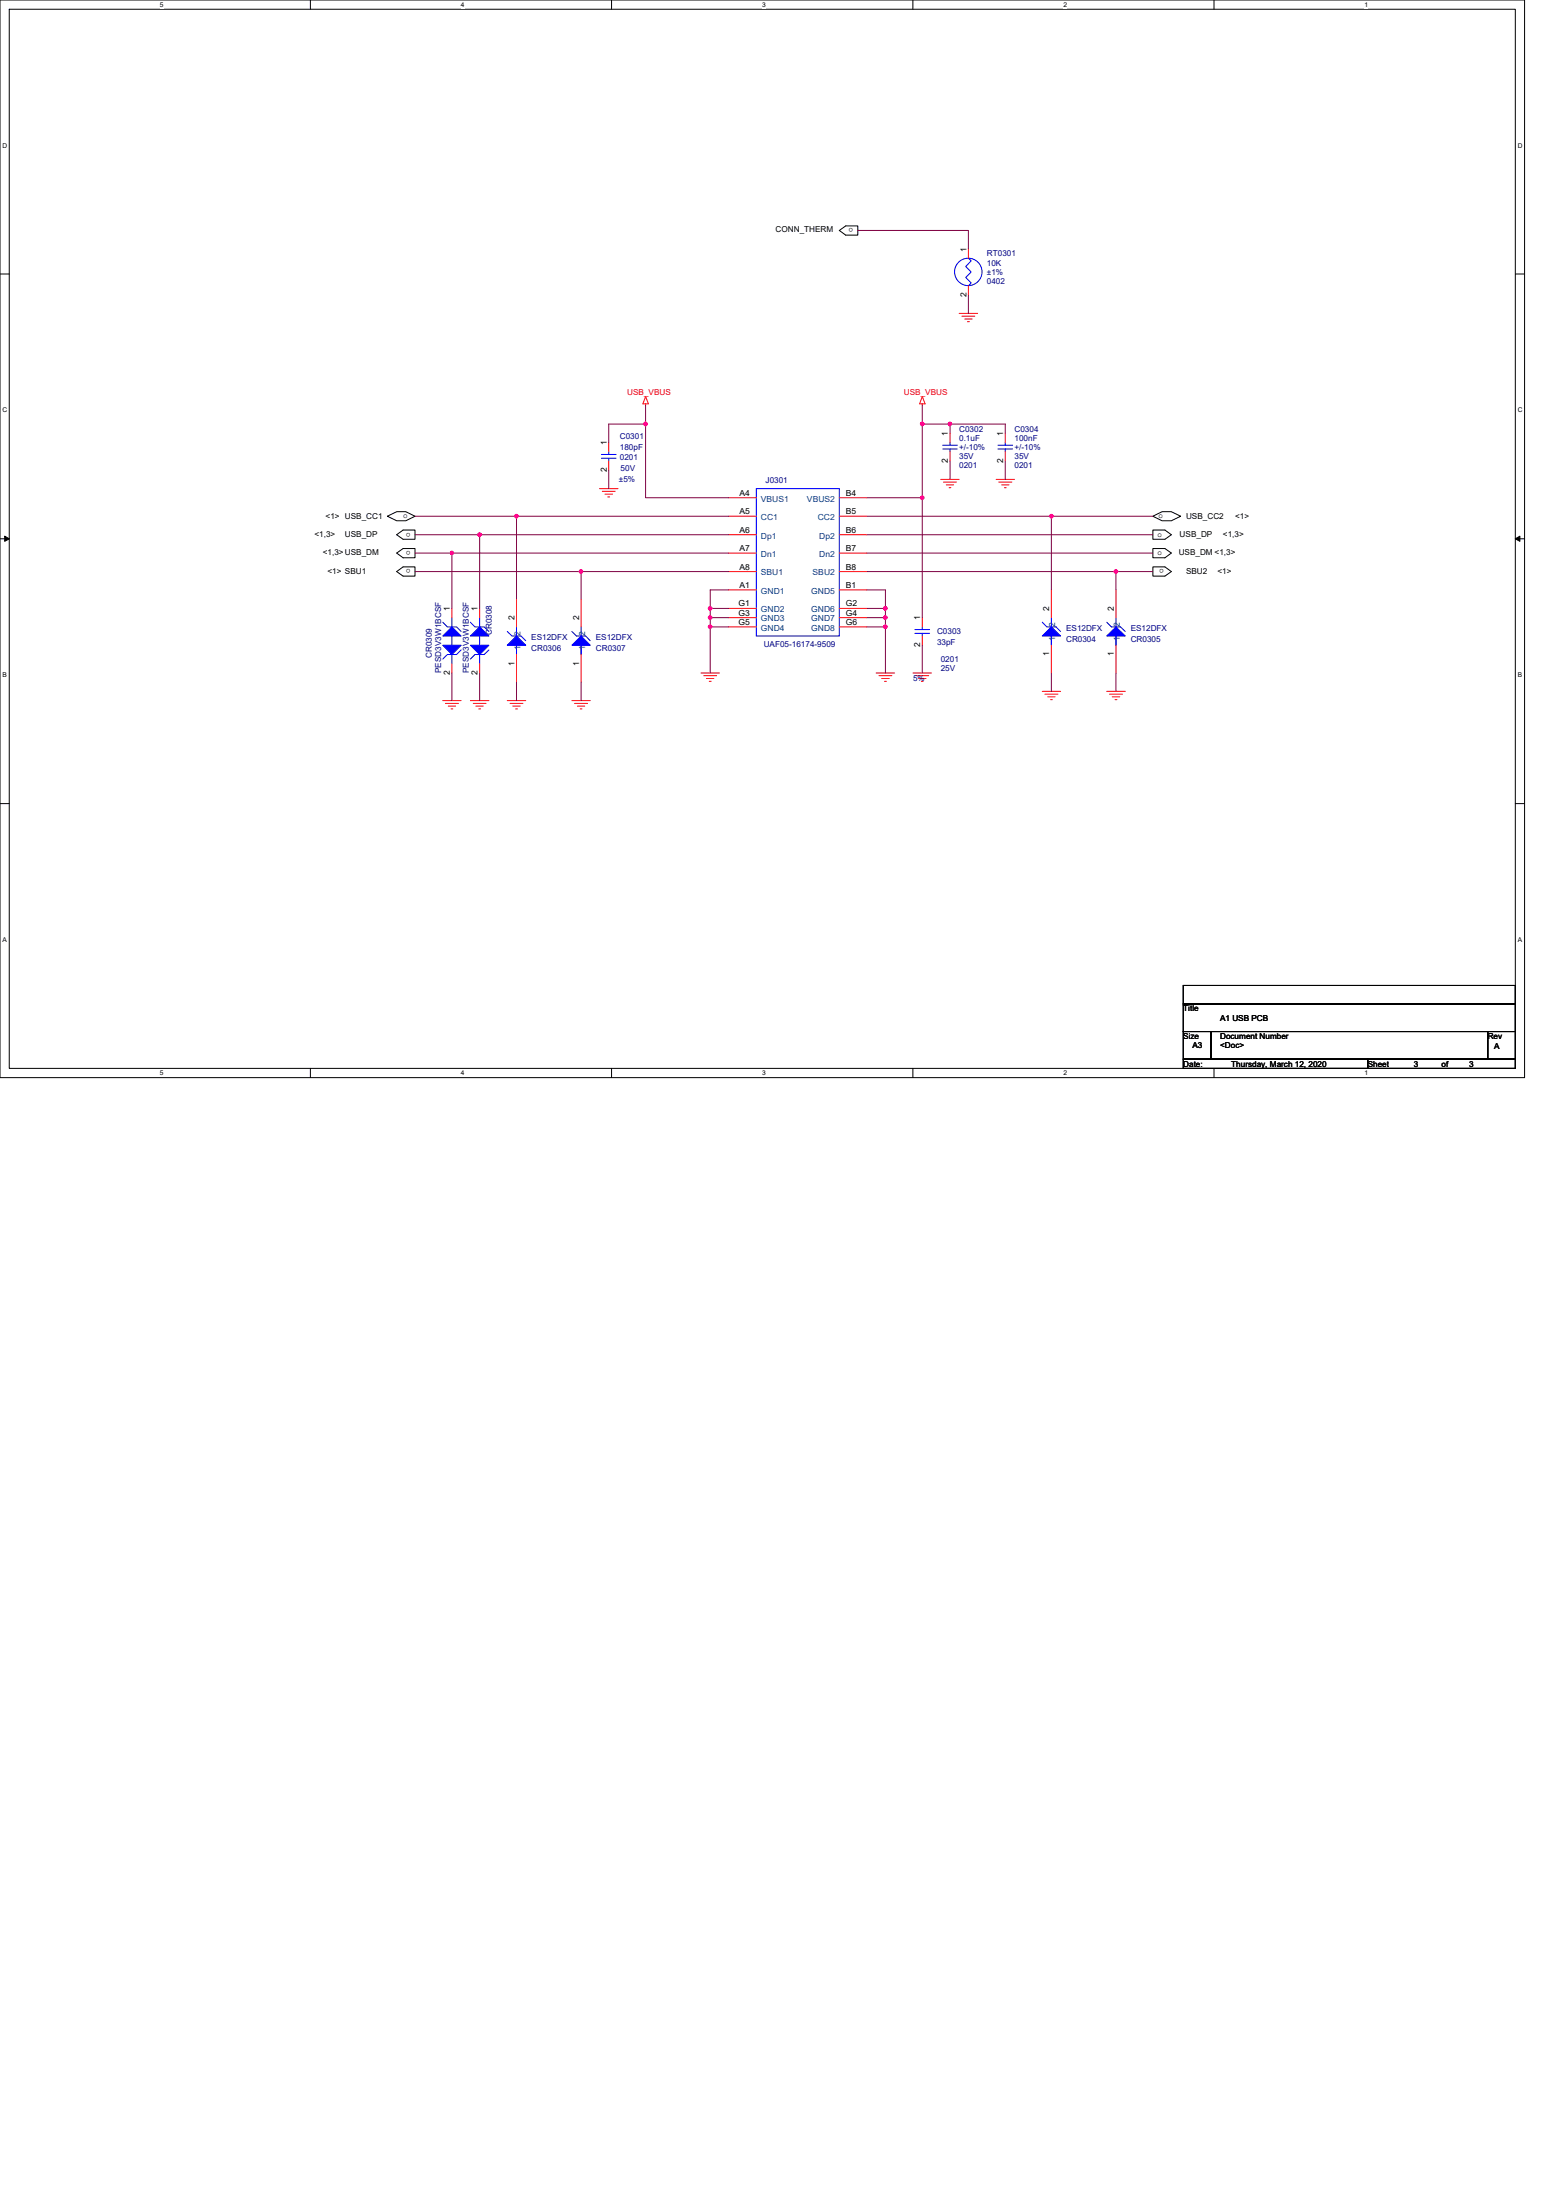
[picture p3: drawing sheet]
<svg xmlns="http://www.w3.org/2000/svg" width="210mm" height="297mm" viewBox="0 0 210 297" stroke-linecap="round" stroke-linejoin="round" font-family="sans-serif">
<path d="M0 0h205.7v145.5h-205.7zM1.2 1.2h203.3v143.1h-203.3z" fill="none" stroke="#000" stroke-width=".13"/>
<g fill="#fff">
<path d="M21.6 .1h.5v1h-.5z"/>
<path d="M21.6 144.4h.5v1h-.5z"/>
</g>
<path d="M41.9 0v1.2M41.9 144.3v1.2" fill="none" stroke="#000" stroke-width=".13"/>
<g fill="#fff">
<path d="M62.2 .1h.5v1h-.5z"/>
<path d="M62.2 144.4h.5v1h-.5z"/>
</g>
<path d="M82.5 0v1.2M82.5 144.3v1.2" fill="none" stroke="#000" stroke-width=".13"/>
<g fill="#fff">
<path d="M102.8 .1h.5v1h-.5z"/>
<path d="M102.8 144.4h.5v1h-.5z"/>
</g>
<path d="M123.2 0v1.2M123.2 144.3v1.2" fill="none" stroke="#000" stroke-width=".13"/>
<g fill="#fff">
<path d="M143.5 .1h.5v1h-.5z"/>
<path d="M143.5 144.4h.5v1h-.5z"/>
</g>
<path d="M163.8 0v1.2M163.8 144.3v1.2" fill="none" stroke="#000" stroke-width=".13"/>
<g fill="#fff">
<path d="M184.1 .1h.5v1h-.5z"/>
<path d="M184.1 144.4h.5v1h-.5z"/>
<path d="M.3 19.1h.7v1h-.7z"/>
<path d="M204.8 19.1h.6v1h-.6z"/>
<path d="M.3 54.9h.7v1h-.7z"/>
<path d="M204.8 54.9h.6v1h-.6z"/>
</g>
<path d="M0 37h1.2M204.5 37h1.2" fill="none" stroke="#000" stroke-width=".13"/>
<g fill="#fff">
<path d="M.3 90.6h.6v1h-.6z"/>
<path d="M204.8 90.6h.6v1h-.6z"/>
</g>
<path d="M0 72.7h1.2M204.5 72.7h1.2" fill="none" stroke="#000" stroke-width=".13"/>
<path d="M.6 72.4l.6 .3-.6 .4zM204.5 72.7l.6-.3v.7z" fill="#000" stroke="#000" stroke-width=".13"/>
<g fill="#fff">
<path d="M.3 126.4h.6v1h-.6z"/>
<path d="M204.8 126.4h.6v1h-.6z"/>
</g>
<g fill="none" stroke="#000" stroke-width=".13">
<path d="M113.3 31.1l.8-.6h1.7v1.2l-1.7 .1zM52.3 69.7l1.2-.6h1.3l1.2 .6-1.2 .6h-1.3zM53.5 72.2l.9-.6h1.6v1.2h-1.6zM53.5 74.7l.9-.6h1.6v1.2h-1.6zM53.5 77.2l.9-.7h1.6v1.3h-1.6zM155.6 69.7l1.2-.6h1.3l1.2 .6-1.2 .6h-1.3zM155.6 71.6h1.6l.9 .6-.9 .6h-1.6zM155.6 74.1h1.6l.9 .6-.9 .6h-1.6zM155.6 76.5h1.6l.9 .7-.9 .6h-1.6zM0 108.5h1.2M204.5 108.5h1.2M159.7 133.1h44.8v2.5h-44.8z"/>
<path d="M159.7 135.6h44.8v3.7h-44.8zM159.7 139.3h3.7v3.7h-3.7zM163.4 139.3h37.4v3.7h-37.4zM200.8 139.3h3.7v3.7h-3.7zM159.7 143h24.9v1.3h-24.9zM184.6 143h19.9v1.3h-19.9z"/>
</g>
<g fill="none" stroke="#f00" stroke-width=".13">
<path d="M130.7 33.6v1.3M130.7 38.6v1.2M82.1 59.8v1.2M87.1 53.5l.4 1h-.7zM87.1 54.5v.3M124.5 54.5v.3M124.5 53.5l.3 1h-.7zM128.2 58.5v1.3M129.4 42.3h2.5M129.8 42.7h1.8M130.2 43.1h1M130.6 43.4h.2"/>
<path d="M135.7 58.5v1.3M80.9 66h2.5M81.3 66.3h1.7M81.6 66.7h1.1M82 67.1h.3M82.1 62.2v1.3M98.3 79.7h3.8M98.3 67.2h3.8M98.3 69.7h3.8M98.3 72.2h3.8M98.3 74.7h3.8M98.3 77.2h3.8"/>
<path d="M113.3 79.7h3.7M113.3 67.2h3.7M113.3 69.7h3.7M113.3 72.2h3.7M113.3 74.7h3.7M113.3 77.2h3.7M127 64.7h2.4M127.3 65.1h1.8M127.7 65.5h1M128.1 65.8h.2M128.2 61v1.2M134.4 64.7h2.5"/>
<path d="M134.8 65.1h1.7M135.2 65.5h1M135.6 65.8h.2M135.7 61v1.2M141.9 79.7v3.7M150.6 79.7v3.7M59.8 94.6h2.4M60.1 95h1.8M60.5 95.3h1M60.9 95.7h.2M61 82.1v1.3M61 89.6v1.3"/>
<path d="M63.5 94.6h2.5M63.9 95h1.7M64.2 95.3h1M64.6 95.7h.3M64.7 82.1v1.3M64.7 89.6v1.3M68.5 94.6h2.5M68.8 95h1.8M69.2 95.3h1M69.6 95.7h.2M69.7 80.9v3.7M69.7 88.4v3.7"/>
<path d="M77.2 94.6h2.5M77.5 95h1.8M77.9 95.3h1M78.3 95.7h.2M78.4 80.9v3.7M78.4 88.4v3.7M94.6 90.9h2.5M95 91.2h1.7M95.3 91.6h1M95.7 92h.3M98.3 82.1h3.8M98.3 83.4h3.8"/>
<path d="M98.3 84.6h3.8M113.3 82.1h3.7M113.3 83.4h3.7M113.3 84.6h3.7M118.2 90.9h2.5M118.6 91.2h1.8M119 91.6h1M119.4 92h.2M123.2 90.9h2.5M123.6 91.2h1.7M124 91.6h1M124.3 92h.3"/>
<path d="M124.5 83.4v1.2M124.5 85.9v1.2M140.7 93.3h2.4M141 93.7h1.8M141.4 94.1h1M141.8 94.5h.2M141.9 87.1v3.8M149.4 93.3h2.4M149.7 93.7h1.8M150.1 94.1h1M150.5 94.5h.2M150.6 87.1v3.8"/>
</g>
<g fill="#00f" stroke="#00f" stroke-width=".13">
<path d="M69.7 85.9l1.3 1.2h-2.5z" fill-rule="evenodd"/>
<path d="M59.8 85.9l1.2-1.3 1.2 1.3z" fill-rule="evenodd"/>
<path d="M59.8 87.1h2.4l-1.2 1.3z" fill-rule="evenodd"/>
<path d="M63.5 85.9l1.2-1.3 1.3 1.3z" fill-rule="evenodd"/>
<path d="M63.5 87.1h2.5l-1.3 1.3z" fill-rule="evenodd"/>
<path d="M141.9 84.6l1.2 1.3h-2.4z" fill-rule="evenodd"/>
<path d="M78.4 85.9l1.3 1.2h-2.5z" fill-rule="evenodd"/>
<path d="M149.4 85.9l1.2-1.3 1.2 1.3z" fill-rule="evenodd"/>
</g>
<g fill="none" stroke="#00f" stroke-width=".13">
<path d="M130.7 34.9l.4 .3-.8 .8 .8 .7-.8 .8 .8 .7-.4 .4M128.2 59.8v.3M135.7 59.8v.3M81.2 61.4h1.9M81.2 61.9h1.9M82.1 61v.4M82.1 61.9v.3M102.1 66h11.2v19.9h-11.2zM127.2 60.1h2M127.2 60.6h2M128.2 60.6v.4M134.7 60.1h2"/>
<path d="M134.7 60.6h2M135.7 60.6v.4M59.8 84l.6 .6h1.2l.6 .7M61 83.4v1.2M61 85.9v1.2M61 88.4v1.2M62.2 87.8l-.6 .6h-1.2l-.6 .6M63.5 84l.6 .6h1.2l.7 .7M64.7 83.4v1.2M64.7 85.9v1.2M64.7 88.4v1.2M66 87.8l-.7 .6h-1.2l-.6 .6"/>
<path d="M68.5 85.3l.6 .6h1.2l.7 .6M69.7 84.6v1.3M69.7 87.1v1.3M77.2 85.3l.6 .6h1.2l.7 .6M78.4 84.6v1.3M78.4 87.1v1.3M123.5 85h2M123.5 85.5h2M124.5 84.6v.4M124.5 85.5v.4M140.7 84l.6 .6h1.2l.6 .7M141.9 83.4v1.2"/>
<path d="M141.9 85.9v1.2M149.4 84l.6 .6h1.2l.6 .7M150.6 83.4v1.2M150.6 85.9v1.2"/>
<circle cx="130.7" cy="36.7" r="1.85"/>
</g>
<g fill="none" stroke="#800040" stroke-width=".13">
<path d="M115.8 31.1h14.9v2.5M130.7 39.8v2.5M87.1 54.8v2.5M87.1 57.3h-5v2.5M87.1 57.3v9.9h11.2M124.5 57.3h3.7M124.5 54.8v2.5M124.5 57.3v9.9M128.2 57.3h7.5v1.2M128.2 57.3v1.2M56 72.2h8.7M56 74.7h5"/>
<path d="M56 77.2h22.4M56 69.7h13.7M64.7 72.2v9.9M64.7 72.2h33.6M69.7 69.7v11.2M69.7 69.7h28.6M82.1 63.5v2.5M98.3 74.7h-37.3v7.4M98.3 77.2h-19.9v3.7M98.3 79.7h-2.5v2.4M117 79.7h2.5v2.4M117 77.2h33.6"/>
<path d="M117 72.2h38.6M117 74.7h38.6M117 67.2h7.5M117 69.7h24.9M124.5 67.2v16.2M128.2 62.2v2.5M135.7 62.2v2.5M141.9 69.7h13.7M141.9 69.7v10M155.6 77.2h-5v2.5M61 90.9v3.7M64.7 90.9v3.7"/>
<path d="M69.7 92.1v2.5M78.4 92.1v2.5M95.8 84.6v6.3M95.8 82.1h2.5M95.8 83.4h2.5M95.8 84.6h2.5M95.8 82.1v1.3M95.8 83.4v1.2M117 82.1h2.5M117 83.4h2.5M117 84.6h2.5M119.5 82.1v1.3"/>
<path d="M119.5 83.4v1.2M119.5 84.6v6.3M124.5 87.1v3.8M141.9 90.9v2.4M150.6 90.9v2.4"/>
</g>
<g fill="#f0f" stroke="#f0f" stroke-width=".13">
<circle cx="87.1" cy="57.2" r=".24"/>
<circle cx="124.5" cy="57.2" r=".24"/>
<circle cx="141.9" cy="69.7" r=".24"/>
<circle cx="78.4" cy="77.2" r=".24"/>
<circle cx="95.8" cy="83.4" r=".24"/>
<circle cx="95.8" cy="82.1" r=".24"/>
<circle cx="95.8" cy="84.6" r=".24"/>
<circle cx="119.5" cy="83.4" r=".24"/>
<circle cx="119.5" cy="82.1" r=".24"/>
<circle cx="119.5" cy="84.6" r=".24"/>
<circle cx="124.5" cy="67.2" r=".24"/>
<circle cx="69.7" cy="69.7" r=".24"/>
<circle cx="150.6" cy="77.2" r=".24"/>
<circle cx="64.7" cy="72.2" r=".24"/>
<circle cx="61" cy="74.7" r=".24"/>
<circle cx="128.2" cy="57.2" r=".24"/>
</g>
<g font-size="1.1">
<text x="104.7" y="31.3">CONN_THERM</text>
<text x="115.1" y="30.8" transform="rotate(-180 115.1 30.8)">o</text>
<text x="130.4" y="34" transform="rotate(-90 130.4 34)">1</text>
<text x="130.4" y="40.1" transform="rotate(-90 130.4 40.1)">2</text>
<text x="127.9" y="58.9" transform="rotate(-90 127.9 58.9)">1</text>
<text x="135.4" y="58.9" transform="rotate(-90 135.4 58.9)">1</text>
<text x="81.9" y="63.7" transform="rotate(-90 81.9 63.7)">2</text>
<text x="81.9" y="60.1" transform="rotate(-90 81.9 60.1)">1</text>
<text x="127.9" y="62.5" transform="rotate(-90 127.9 62.5)">2</text>
<text x="135.4" y="62.5" transform="rotate(-90 135.4 62.5)">2</text>
<text x="43.9" y="70.1">&lt;1&gt; USB_CC1</text>
<text x="54.4" y="70">o</text>
<text x="55.4" y="71.9" transform="rotate(-180 55.4 71.9)">o</text>
<text x="99.8" y="66.9">A4</text>
<text x="99.8" y="69.4">A5</text>
<text x="99.8" y="71.9">A6</text>
<text x="114.1" y="69.4">B5</text>
<text x="114.1" y="71.9">B6</text>
<text x="114.1" y="66.9">B4</text>
<text x="156.3" y="70">o</text>
<text x="160.1" y="70.1">USB_CC2</text>
<text x="166.7" y="70.1">&lt;1&gt;</text>
<text x="42.4" y="72.5">&lt;1,3&gt;</text>
<text x="43.6" y="75">&lt;1,3&gt;USB_DM</text>
<text x="44.2" y="77.4">&lt;1&gt; SBU1</text>
<text x="46.5" y="72.5">USB_DP</text>
<text x="55.4" y="74.4" transform="rotate(-180 55.4 74.4)">o</text>
<text x="55.4" y="76.9" transform="rotate(-180 55.4 76.9)">o</text>
<text x="99.8" y="74.4">A7</text>
<text x="99.8" y="76.9">A8</text>
<text x="114.1" y="76.9">B8</text>
<text x="114.1" y="74.4">B7</text>
<text x="156.2" y="72.5">o</text>
<text x="156.2" y="75">o</text>
<text x="157.1" y="76.9" transform="rotate(-180 157.1 76.9)">o</text>
<text x="159.1" y="75">USB_DM &lt;1,3&gt;</text>
<text x="159.2" y="72.5">USB_DP</text>
<text x="160.1" y="77.4">SBU2</text>
<text x="164.3" y="77.4">&lt;1&gt;</text>
<text x="165" y="72.5">&lt;1,3&gt;</text>
<text x="60.7" y="82.5" transform="rotate(-90 60.7 82.5)">1</text>
<text x="64.5" y="82.5" transform="rotate(-90 64.5 82.5)">1</text>
<text x="69.4" y="83.8" transform="rotate(-90 69.4 83.8)">2</text>
<text x="78.1" y="83.8" transform="rotate(-90 78.1 83.8)">2</text>
<text x="99.7" y="81.9">G1</text>
<text x="99.7" y="83.1">G3</text>
<text x="99.8" y="79.4">A1</text>
<text x="114.1" y="79.4">B1</text>
<text x="114.1" y="81.9">G2</text>
<text x="114.1" y="83.1">G4</text>
<text x="124.2" y="83.8" transform="rotate(-90 124.2 83.8)">1</text>
<text x="141.6" y="82.5" transform="rotate(-90 141.6 82.5)">2</text>
<text x="150.3" y="82.5" transform="rotate(-90 150.3 82.5)">2</text>
<text x="69.4" y="89.9" transform="rotate(-90 69.4 89.9)">1</text>
<text x="78.1" y="89.9" transform="rotate(-90 78.1 89.9)">1</text>
<text x="99.7" y="84.4">G5</text>
<text x="114.1" y="84.4">G6</text>
<text x="124.2" y="87.4" transform="rotate(-90 124.2 87.4)">2</text>
<text x="141.6" y="88.6" transform="rotate(-90 141.6 88.6)">1</text>
<text x="150.3" y="88.6" transform="rotate(-90 150.3 88.6)">1</text>
<text x="60.7" y="91.1" transform="rotate(-90 60.7 91.1)">2</text>
<text x="64.5" y="91.1" transform="rotate(-90 64.5 91.1)">2</text>
<text x="159.7" y="136.6">Title</text>
<text x="164.7" y="137.8">A1 USB PCB</text>
<text x="159.7" y="140.3">Size</text>
<text x="160.9" y="141.5">A3</text>
<text x="164.7" y="140.3">Document Number</text>
<text x="164.7" y="141.5">&lt;Doc&gt;</text>
<text x="200.8" y="140.3">Rev</text>
<text x="201.6" y="141.7">A</text>
<text x="159.7" y="144">Date:</text>
<text x="166.2" y="144">Thursday, March 12, 2020</text>
<text x="184.6" y="144">Sheet</text>
<text x="190.8" y="144">3</text>
<text x="194.5" y="144">of</text>
<text x="198.3" y="144">3</text>
</g>
<g font-size="1.1" fill="#000080">
<text x="133.2" y="34.6">RT0301</text>
<text x="133.2" y="35.9">10K</text>
<text x="133.2" y="37.1">±1%</text>
<text x="133.2" y="38.4">0402</text>
<text x="83.7" y="59.3">C0301</text>
<text x="129.4" y="58.3">C0302</text>
<text x="129.4" y="59.5">0.1uF</text>
<text x="136.9" y="58.3">C0304</text>
<text x="136.9" y="59.5">100nF</text>
<text x="83.5" y="65.1">±5%</text>
<text x="83.7" y="60.8">180pF</text>
<text x="83.7" y="62.1">0201</text>
<text x="83.8" y="63.6">50V</text>
<text x="103.3" y="65.2">J0301</text>
<text x="129.4" y="63.2">0201</text>
<text x="129.4" y="62">35V</text>
<text x="129.4" y="60.8">+/-10%</text>
<text x="136.9" y="63.2">0201</text>
<text x="136.9" y="62">35V</text>
<text x="136.9" y="60.8">+/-10%</text>
<text x="58.3" y="88.9" transform="rotate(-90 58.3 88.9)">CR0309</text>
<text x="66.4" y="85.8" transform="rotate(-90 66.4 85.8)">CR0308</text>
<text x="71.7" y="87.9">CR0306</text>
<text x="71.7" y="86.4">ES12DFX</text>
<text x="80.4" y="87.9">CR0307</text>
<text x="80.4" y="86.4">ES12DFX</text>
<text x="103.1" y="87.4">UAF05-16174-9509</text>
<text x="126.4" y="85.7">C0303</text>
<text x="126.4" y="87.1">33pF</text>
<text x="127" y="89.4">0201</text>
<text x="143.9" y="86.7">CR0304</text>
<text x="143.9" y="85.2">ES12DFX</text>
<text x="152.6" y="86.7">CR0305</text>
<text x="152.6" y="85.2">ES12DFX</text>
<text x="59.5" y="90.9" transform="rotate(-90 59.5 90.9)">PESD3V3W1BCSF</text>
<text x="63.2" y="90.9" transform="rotate(-90 63.2 90.9)">PESD3V3W1BCSF</text>
<text x="123.2" y="92">5%</text>
<text x="127" y="90.6">25V</text>
</g>
<g font-size="1.1" fill="#f00">
<text x="84.6" y="53.3">USB_VBUS</text>
<text x="122" y="53.3">USB_VBUS</text>
</g>
<g font-size="1.1" fill="#004080">
<text x="102.7" y="67.7">VBUS1</text>
<text x="102.7" y="70.2">CC1</text>
<text x="108.9" y="67.7">VBUS2</text>
<text x="110.4" y="70.2">CC2</text>
<text x="102.7" y="72.7">Dp1</text>
<text x="102.7" y="75.2">Dn1</text>
<text x="102.7" y="77.7">SBU1</text>
<text x="109.7" y="77.7">SBU2</text>
<text x="110.6" y="72.7">Dp2</text>
<text x="110.6" y="75.2">Dn2</text>
<text x="102.7" y="80.2">GND1</text>
<text x="102.7" y="82.7">GND2</text>
<text x="102.7" y="83.9">GND3</text>
<text x="109.5" y="80.2">GND5</text>
<text x="109.5" y="82.7">GND6</text>
<text x="109.5" y="83.9">GND7</text>
<text x="70.2" y="87.8" transform="rotate(-90 70.2 87.8)">1</text>
<text x="70.2" y="85.9" transform="rotate(-90 70.2 85.9)">2</text>
<text x="79" y="87.8" transform="rotate(-90 79 87.8)">1</text>
<text x="79" y="85.9" transform="rotate(-90 79 85.9)">2</text>
<text x="102.7" y="85.2">GND4</text>
<text x="109.5" y="85.2">GND8</text>
<text x="142.4" y="86.5" transform="rotate(-90 142.4 86.5)">1</text>
<text x="142.4" y="84.6" transform="rotate(-90 142.4 84.6)">2</text>
<text x="151.1" y="86.5" transform="rotate(-90 151.1 86.5)">1</text>
<text x="151.1" y="84.6" transform="rotate(-90 151.1 84.6)">2</text>
</g>
<g font-size=".9">
<text x="21.6" y="1">5</text>
<text x="62.2" y="1">4</text>
<text x="102.8" y="1">3</text>
<text x="143.5" y="1">2</text>
<text x="184.1" y="1">1</text>
<text x=".3" y="19.9">D</text>
<text x="204.8" y="19.9">D</text>
<text x=".3" y="55.7">C</text>
<text x="204.8" y="55.7">C</text>
<text x=".3" y="91.4">B</text>
<text x="204.8" y="91.4">B</text>
<text x=".3" y="127.2">A</text>
<text x="204.8" y="127.2">A</text>
<text x="21.6" y="145.2">5</text>
<text x="62.2" y="145.2">4</text>
<text x="102.8" y="145.2">3</text>
<text x="143.5" y="145.2">2</text>
<text x="184.1" y="145.2">1</text>
</g>
</svg>
